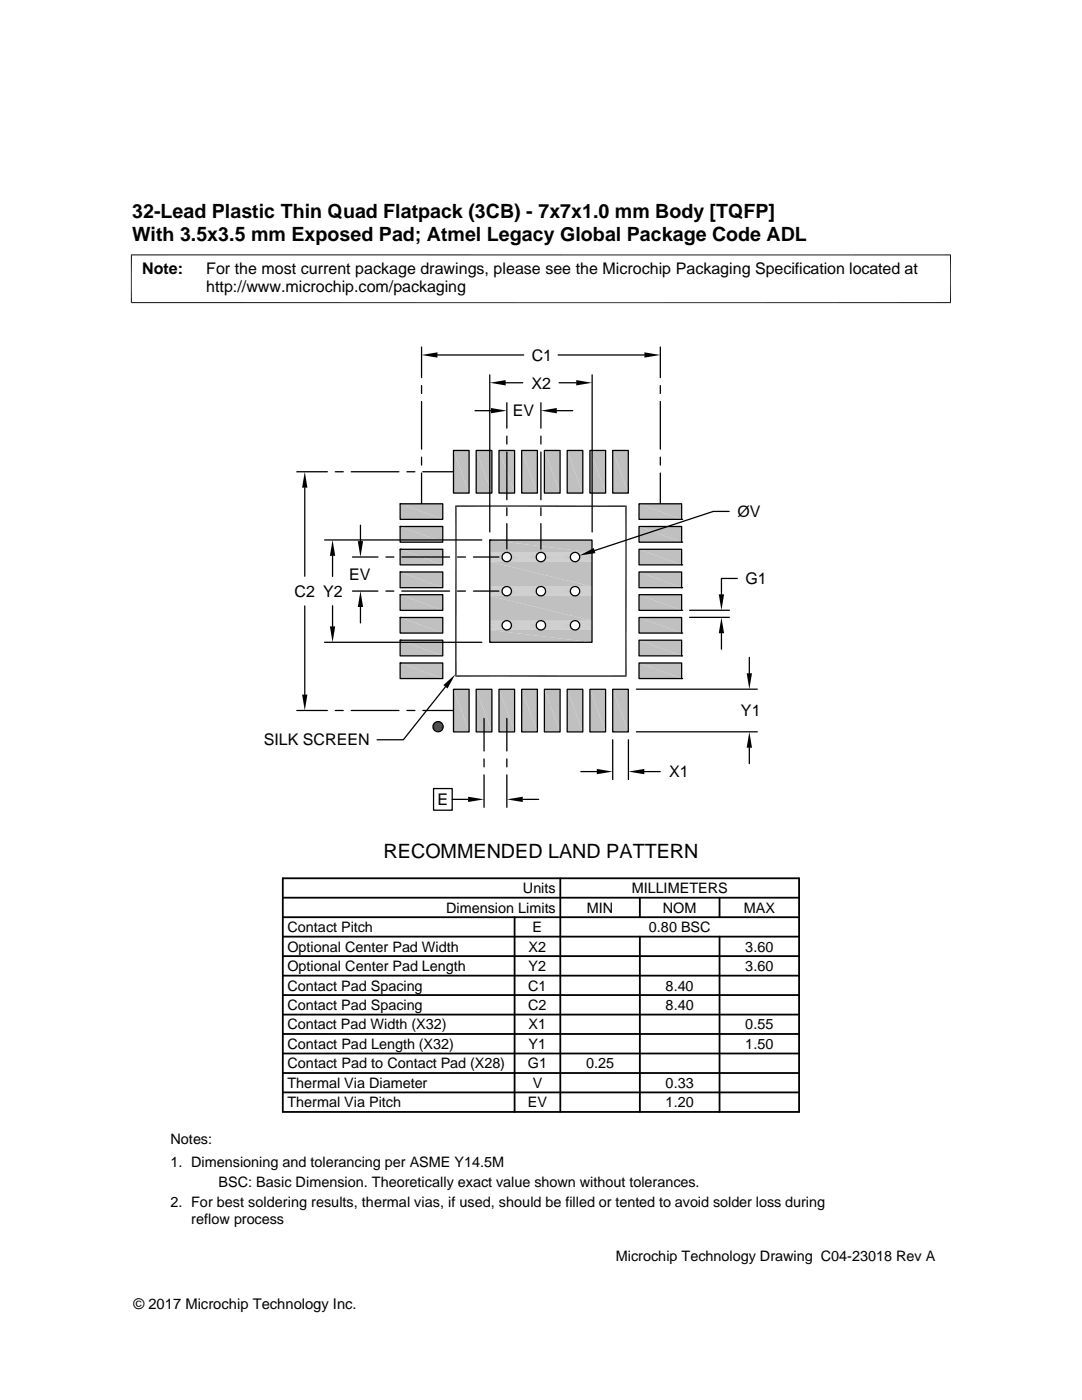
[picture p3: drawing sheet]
<svg xmlns="http://www.w3.org/2000/svg" width="216mm" height="279mm" viewBox="0 0 216 279" stroke-linecap="round" stroke-linejoin="round" font-family="sans-serif">
<g fill="#c0c0c0">
<path d="M122.3 89.9l3.1 8.5h-3.1z"/>
<path d="M122.3 89.9h3.1v8.5z"/>
<path d="M117.7 89.9l3.1 8.5h-3.1z"/>
<path d="M117.7 89.9h3.1v8.5z"/>
<path d="M113.2 89.9l3.1 8.5h-3.1z"/>
<path d="M113.2 89.9h3.1v8.5z"/>
<path d="M108.6 89.9l3.2 8.5h-3.2z"/>
<path d="M108.6 89.9h3.2v8.5z"/>
<path d="M104.1 89.9l3.1 8.5h-3.1z"/>
<path d="M104.1 89.9h3.1v8.5z"/>
<path d="M99.6 89.9l3.1 8.5h-3.1z"/>
<path d="M99.6 89.9h3.1v8.5z"/>
<path d="M95 89.9l3.1 8.5h-3.1z"/>
<path d="M95 89.9h3.1v8.5z"/>
<path d="M90.5 89.9l3.1 8.5h-3.1z"/>
<path d="M90.5 89.9h3.1v8.5z"/>
<path d="M127.5 100.5l8.5 3.2h-8.5z"/>
<path d="M127.5 100.5h8.5v3.2z"/>
<path d="M79.8 100.5l8.5 3.2h-8.5z"/>
<path d="M79.8 100.5h8.5v3.2z"/>
<path d="M127.5 105.1l8.5 3.1h-8.5z"/>
<path d="M127.5 105.1h8.5v3.1z"/>
<path d="M79.8 105.1l8.5 3.1h-8.5z"/>
<path d="M79.8 105.1h8.5v3.1z"/>
<path d="M127.5 109.6l8.5 3.1h-8.5z"/>
<path d="M127.5 109.6h8.5v3.1z"/>
<path d="M79.8 109.6l8.5 3.1h-8.5z"/>
<path d="M79.8 109.6h8.5v3.1z"/>
<path d="M127.5 114.2l8.5 3.1h-8.5z"/>
<path d="M127.5 114.2h8.5v3.1z"/>
<path d="M79.8 114.2l8.5 3.1h-8.5z"/>
<path d="M79.8 114.2h8.5v3.1z"/>
<path d="M127.5 118.7l8.5 3.1h-8.5z"/>
<path d="M127.5 118.7h8.5v3.1z"/>
<path d="M79.8 118.7l8.5 3.1h-8.5z"/>
<path d="M79.8 118.7h8.5v3.1z"/>
<path d="M127.5 123.2l8.5 3.1h-8.5z"/>
<path d="M127.5 123.2h8.5v3.1z"/>
<path d="M79.8 123.2l8.5 3.1h-8.5z"/>
<path d="M79.8 123.2h8.5v3.1z"/>
<path d="M127.5 127.8l8.5 3.1h-8.5z"/>
<path d="M127.5 127.8h8.5v3.1z"/>
<path d="M79.8 127.8l8.5 3.1h-8.5z"/>
<path d="M79.8 127.8h8.5v3.1z"/>
<path d="M127.5 132.3l8.5 3.1h-8.5z"/>
<path d="M127.5 132.3h8.5v3.1z"/>
<path d="M79.8 132.3l8.5 3.1h-8.5z"/>
<path d="M79.8 132.3h8.5v3.1z"/>
<path d="M122.3 137.6l3.1 8.5h-3.1z"/>
<path d="M122.3 137.6h3.1v8.5z"/>
<path d="M117.7 137.6l3.1 8.5h-3.1z"/>
<path d="M117.7 137.6h3.1v8.5z"/>
<path d="M113.2 137.6l3.1 8.5h-3.1z"/>
<path d="M113.2 137.6h3.1v8.5z"/>
<path d="M108.6 137.6l3.2 8.5h-3.2z"/>
<path d="M108.6 137.6h3.2v8.5z"/>
<path d="M104.1 137.6l3.1 8.5h-3.1z"/>
<path d="M104.1 137.6h3.1v8.5z"/>
<path d="M99.6 137.6l3.1 8.5h-3.1z"/>
<path d="M99.6 137.6h3.1v8.5z"/>
<path d="M95 137.6l3.1 8.5h-3.1z"/>
<path d="M95 137.6h3.1v8.5z"/>
<path d="M90.5 137.6l3.1 8.5h-3.1z"/>
<path d="M90.5 137.6h3.1v8.5z"/>
<path d="M97.7 107.8l20.4 2.4h-20.4z"/>
<path d="M97.7 107.8h20.4v2.4z"/>
</g>
<g fill="none" stroke="#c0c0c0" stroke-width=".2">
<path d="M97.7 110.3h3.3M97.7 110.3h3.2M97.7 110.4h3M97.7 110.5h2.9M97.7 110.6h2.7M97.7 110.8h2.6M97.7 110.9h2.5M97.7 111.1h2.5M97.7 111.3h2.5M97.7 111.4h2.5M97.7 111.6h2.6M97.7 111.7h2.7"/>
<path d="M97.7 111.9h2.9M97.7 112h3M97.7 112h3.2M97.7 112.1h3.3M101.2 110.3h6.6M101.2 112.1h6.6M101.4 110.3h6.3M101.4 112h6.3M101.5 110.4h6M101.5 112h6M101.7 111.9h5.7M101.7 110.5h5.7"/>
<path d="M101.8 111.7h5.4M101.8 110.6h5.4M101.9 110.8h5.2M101.9 111.6h5.2M102 111.4h5.1M102 110.9h5.1M102 111.1h5M102 111.3h5M108 110.3h6.7M108 112.1h6.7M108.2 110.3h6.3M108.2 112h6.3"/>
<path d="M108.4 112h5.9M108.4 110.4h5.9M108.5 110.5h5.7M108.5 111.9h5.7M108.6 111.7h5.4M108.6 110.6h5.4M108.7 111.6h5.2M108.7 110.8h5.2M108.8 110.9h5.1M108.8 111.4h5.1M108.8 111.3h5M108.8 111.1h5"/>
<path d="M114.8 112.1h3.3M114.8 110.3h3.3M115 110.3h3.1M115 112h3.1M115.1 110.4h3M115.1 112h3M115.3 111.9h2.8M115.3 110.5h2.8M115.4 111.7h2.7M115.4 110.6h2.7M115.5 110.8h2.6M115.5 111.6h2.6"/>
<path d="M115.6 111.4h2.5M115.6 110.9h2.5M115.7 111.3h2.4M115.7 111.1h2.4"/>
</g>
<g fill="#c0c0c0">
<path d="M97.7 112.1l20.4 5h-20.4z"/>
<path d="M97.7 112.1h20.4v5z"/>
</g>
<g fill="none" stroke="#c0c0c0" stroke-width=".2">
<path d="M97.7 117.1h3.3M97.7 117.1h3.2M97.7 117.2h3M97.7 117.3h2.9M97.7 117.4h2.7M97.7 117.6h2.6M97.7 117.7h2.5M97.7 117.9h2.5M97.7 118.1h2.5M97.7 118.2h2.5M97.7 118.4h2.6M97.7 118.5h2.7"/>
<path d="M97.7 118.7h2.9M97.7 118.8h3M97.7 118.9h3.2M97.7 118.9h3.3M101.2 117.1h6.6M101.2 118.9h6.6M101.4 117.1h6.3M101.4 118.9h6.3M101.5 117.2h6M101.5 118.8h6M101.7 118.7h5.7M101.7 117.3h5.7"/>
<path d="M101.8 118.5h5.4M101.8 117.4h5.4M101.9 117.6h5.2M101.9 118.4h5.2M102 118.2h5.1M102 117.7h5.1M102 117.9h5M102 118.1h5M108 117.1h6.7M108 118.9h6.7M108.2 117.1h6.3M108.2 118.9h6.3"/>
<path d="M108.4 118.8h5.9M108.4 117.2h5.9M108.5 117.3h5.7M108.5 118.7h5.7M108.6 118.5h5.4M108.6 117.4h5.4M108.7 118.4h5.2M108.7 117.6h5.2M108.8 117.7h5.1M108.8 118.2h5.1M108.8 118.1h5M108.8 117.9h5"/>
<path d="M114.8 118.9h3.3M114.8 117.1h3.3M115 117.1h3.1M115 118.9h3.1M115.1 117.2h3M115.1 118.8h3M115.3 118.7h2.8M115.3 117.3h2.8M115.4 118.5h2.7M115.4 117.4h2.7M115.5 117.6h2.6M115.5 118.4h2.6"/>
<path d="M115.6 118.2h2.5M115.6 117.7h2.5M115.7 118.1h2.4M115.7 117.9h2.4"/>
</g>
<g fill="#c0c0c0">
<path d="M97.7 118.9l20.4 5h-20.4z"/>
<path d="M97.7 118.9h20.4v5z"/>
</g>
<g fill="none" stroke="#c0c0c0" stroke-width=".2">
<path d="M97.7 123.9h3.3M97.7 123.9h3.2M97.7 124h3M97.7 124.1h2.9M97.7 124.2h2.7M97.7 124.4h2.6M97.7 124.5h2.5M97.7 124.7h2.5M97.7 124.9h2.5M97.7 125.1h2.5M97.7 125.2h2.6M97.7 125.3h2.7"/>
<path d="M97.7 125.5h2.9M97.7 125.6h3M97.7 125.7h3.2M97.7 125.7h3.3M101.2 123.9h6.6M101.2 125.7h6.6M101.4 123.9h6.3M101.4 125.7h6.3M101.5 124h6M101.5 125.6h6M101.7 125.5h5.7M101.7 124.1h5.7"/>
<path d="M101.8 125.3h5.4M101.8 124.2h5.4M101.9 124.4h5.2M101.9 125.2h5.2M102 125.1h5.1M102 124.5h5.1M102 124.7h5M102 124.9h5M108 123.9h6.7M108 125.7h6.7M108.2 123.9h6.3M108.2 125.7h6.3"/>
<path d="M108.4 125.6h5.9M108.4 124h5.9M108.5 124.1h5.7M108.5 125.5h5.7M108.6 125.3h5.4M108.6 124.2h5.4M108.7 125.2h5.2M108.7 124.4h5.2M108.8 124.5h5.1M108.8 125.1h5.1M108.8 124.9h5M108.8 124.7h5"/>
<path d="M114.8 125.7h3.3M114.8 123.9h3.3M115 123.9h3.1M115 125.7h3.1M115.1 124h3M115.1 125.6h3M115.3 125.5h2.8M115.3 124.1h2.8M115.4 125.3h2.7M115.4 124.2h2.7M115.5 124.4h2.6M115.5 125.2h2.6"/>
<path d="M115.6 125.1h2.5M115.6 124.5h2.5M115.7 124.9h2.4M115.7 124.7h2.4"/>
</g>
<g fill="#c0c0c0">
<path d="M97.7 125.7l20.4 2.5h-20.4z"/>
<path d="M97.7 125.7h20.4v2.5z"/>
</g>
<g fill="none" stroke="#000" stroke-width=".25">
<path d="M84.1 69.3v6.1M84.1 76.9v1.6M87.3 70.8h17.2M97.7 74.8v31.4M100.9 76.4h3.4M111.4 70.8h17.2M111.6 76.4h3.4M118.2 74.8v31.4M131.8 69.3v6.1M131.8 76.9v1.6M59.2 94.1h6.1M60.8 97.3v17.7"/>
<path d="M66.9 94.1h1.6M70.1 94.1h9.5M81.2 94.1h1.6M84.1 80.1v9.5M84.1 91.2v1.6M84.1 94.4v6.1M84.4 94.1h6.1M90.5 89.9h3.1v8.5h-3.1zM94.8 82h3.2M95 89.9h3.1v8.5h-3.1zM99.6 89.9h3.1v8.5h-3.1zM101.1 80.4v5"/>
<path d="M101.1 87v1.6M101.1 90.2v9.5M104.1 89.9h3.1v8.5h-3.1zM107.9 80.4v5M107.9 87v1.6M107.9 90.2v9.5M108.6 89.9h3.2v8.5h-3.2zM111.1 82h3.2M113.2 89.9h3.1v8.5h-3.1zM117.7 89.9h3.1v8.5h-3.1zM122.3 89.9h3.1v8.5h-3.1zM131.8 80.1v9.5"/>
<path d="M131.8 91.2v1.6M131.8 94.4v6.1M64.8 107.8h31.3M66.4 110.9v4.1M70.3 111.2h5.1M70.3 118h5.1M71.9 104.8v3.2M77 111.2h1.6M77 118h1.6M79.8 100.5h8.5v3.2h-8.5zM79.8 100.5h.1M79.8 105.1h8.5v3.1h-8.5z"/>
<path d="M79.8 105.1h.1M79.8 109.6h8.5v3.1h-8.5zM79.8 109.6h.1M79.8 114.2h8.5v3.1h-8.5zM79.8 114.2h.1M79.8 118.7h8.5v3.1h-8.5zM79.8 118.7h.1M80.2 111.2h9.5M80.2 118h9.5M90.8 101h34.2M91 100.9v34.1M91.3 111.2h1.6"/>
<path d="M91.3 118h1.6M94.5 111.2h5M94.5 118h5M97.7 107.8h20.4v20.4h-20.4zM97.7 107.8h.1M101.1 101.3v1.6M101.1 104.5v5.1M107.9 101.3v1.6M107.9 104.5v5.1M124.9 100.9v34.1M127.5 118.7h8.5v3.1h-8.5zM127.5 114.2h8.5v3.1h-8.5z"/>
<path d="M127.5 109.6h8.5v3.1h-8.5zM127.5 105.1h8.5v3.1h-8.5zM127.5 100.5h8.5v3.2h-8.5zM136 117.3h.1M136 112.7h.1M136 108.2h.1M136 103.7h.1M145.5 102.1h-3.2l-23.6 7.8M147.1 115.4h-3.1v3.2M60.8 120.9v17.7M64.8 128.2h31.3M66.4 120.9v4.1"/>
<path d="M71.9 121.1v3.2M79.8 123.2h8.5v3.1h-8.5zM79.8 123.2h.1M79.8 127.8h8.5v3.1h-8.5zM79.8 127.8h.1M79.8 132.3h8.5v3.1h-8.5zM79.8 132.3h.1M88.9 137.1l-8.4 10.5h-5.3M90.5 137.6h3.1v8.5h-3.1zM90.8 134.9h34.2M95 137.6h3.1v8.5h-3.1zM99.6 137.6h3.1v8.5h-3.1z"/>
<path d="M104.1 137.6h3.1v8.5h-3.1zM108.6 137.6h3.2v8.5h-3.2zM113.2 137.6h3.1v8.5h-3.1zM117.7 137.6h3.1v8.5h-3.1zM122.3 137.6h3.1v8.5h-3.1zM127 137.5h24.1M127.5 132.3h8.5v3.1h-8.5zM127.5 127.8h8.5v3.1h-8.5zM127.5 123.2h8.5v3.1h-8.5zM136 135.4h.1M136 130.9h.1M136 126.3h.1"/>
<path d="M136 121.8h.1M137.6 123.2h7.9M137.6 121.8h7.9M144 126.4v3.2M149.5 131.2v3.2M59.2 141.8h6.1M66.9 141.8h1.6M70.1 141.8h9.5M81.2 141.8h1.6M84.4 141.8h6.1M86.5 157.4h3.7v4.3h-3.7zM90.2 159.5h3.2"/>
<path d="M96.6 143.4v6.5M96.6 151.5v1.6M96.6 154.6v6.5M101.1 143.4v6.5M101.1 151.5v1.6M101.1 154.6v6.5M104.3 159.5h3.2M115.9 154h3.2M122.3 147.6v8M125.4 147.6v8M127 146h24.1M128.6 154h3.1"/>
<path d="M149.5 149.2v3.2"/>
<circle cx="101.1" cy="118" r=".94"/>
<circle cx="101.1" cy="111.2" r=".94"/>
<circle cx="107.9" cy="118" r=".94"/>
<circle cx="107.9" cy="111.2" r=".93"/>
<circle cx="114.7" cy="118" r=".94"/>
<circle cx="114.7" cy="111.2" r=".93"/>
<circle cx="101.1" cy="124.8" r=".94"/>
<circle cx="107.9" cy="124.8" r=".93"/>
<circle cx="114.7" cy="124.8" r=".93"/>
<circle cx="87.4" cy="145" r="1.02"/>
</g>
<g fill="none" stroke="#000" stroke-width=".36">
<path d="M56.4 179.2h103M56.4 175.3h103v46.6h-103zM111.8 175.3v46.6M127.7 179.2v3.8M143.6 179.2v3.8M56.4 183h103M56.4 190.8h103M56.4 186.9h103M56.4 194.7h103M56.4 198.6h103M102.7 183v38.9M127.7 186.9v35"/>
<path d="M143.6 186.9v35M56.4 202.5h103M56.4 206.4h103M56.4 214.1h103M56.4 210.2h103M56.4 218h103"/>
</g>
<path d="M26.1 50.9h163.7M26.2 50.8v9.7M189.7 50.8v9.7M26.1 60.4h163.7M86.4 144.9h2M86.4 145h2M86.4 145.1h2M86.4 145.2h2" fill="none" stroke="#000" stroke-width=".2"/>
<g fill="#000">
<path d="M84.1 70.8l3.2-.5v1.1zM97.7 76.4l3.2-.5v1zM115 75.9l3.2 .5-3.2 .5zM128.6 70.3l3.2 .5-3.2 .6zM60.8 94.1l.5 3.2h-1zM98 81.4l3.1 .6-3.1 .5zM107.9 82l3.2-.6v1.1zM66.4 107.8l.5 3.1h-1.1zM71.4 108h1.1l-.6 3.2zM115.6 110.9l2.9-1.5 .3 1zM143.4 118.6h1.1l-.5 3.2zM60.3 138.6h1l-.5 3.2z"/>
<path d="M65.8 125h1.1l-.5 3.2zM71.9 118l.6 3.1h-1.1zM88.5 136.7l2.3-2.1-1.5 2.8zM144 123.2l.5 3.2h-1.1zM149 134.4h1.1l-.6 3.1zM86.4 144.8l2 .1zM86.4 145.2l2 .1zM86.4 145.2h2zM86.4 144.7l2 .1h-2zM86.4 144.7h2v.1zM86.4 145.3l1.9 .1h-1.8zM86.4 145.3h2l-.1 .1z"/>
<path d="M86.5 144.7h1.9zM86.5 145.4l1.8 .1zM86.5 145.4h1.8zM86.5 144.6l1.8 .1zM86.5 145.5l1.8 .1zM86.5 145.5h1.8zM86.6 144.5l1.7 .1h-1.8zM86.6 144.5l1.7 .1zM86.6 145.6h1.6zM86.6 145.6h1.7zM86.6 144.4l1.7 .1zM86.6 145.6l1.5 .1z"/>
<path d="M86.6 144.4h1.6zM86.7 144.3l1.5 .1zM86.7 145.7l1.4 .1zM86.7 145.7h1.4zM86.7 144.3h1.4zM86.7 145.8l1.3 .1zM86.7 145.8h1.4zM86.8 144.2l1.3 .1zM86.8 145.9h1.1zM86.8 145.9h1.2zM86.8 144.2h1.2zM86.9 144.1l1.1 .1z"/>
<path d="M86.9 145.9h.9zM86.9 145.9h1zM86.9 144.1h1zM87 144.1h.9zM87 145.9l.7 .1zM87 145.9h.8zM87 144.1h.8zM87.1 144.1h.7zM87.1 146h.6zM87.1 144.1h.6zM87.2 144l.5 .1zM87.2 146h.3z"/>
<path d="M87.2 146h.5zM87.2 144h.5zM87.3 144h.4zM87.3 146h.2zM87.3 144h.2zM93.4 159l3.2 .5-3.2 .6zM101.1 159.5l3.2-.5v1.1zM119.1 153.5l3.2 .5-3.2 .5zM125.4 154l3.2-.5v1zM149.5 146l.6 3.2h-1.1z"/>
</g>
<g font-size="3.9">
<text x="26.4" y="43.5">32-Lead Plastic Thin Quad Flatpack (3CB) - 7x7x1.0 mm Body [TQFP]</text>
<text x="26.4" y="48">With 3.5x3.5 mm Exposed Pad; Atmel Legacy Global Package Code ADL</text>
<text x="76.5" y="171.1">RECOMMENDED LAND PATTERN</text>
</g>
<g font-size="3.2">
<text x="28.4" y="54.6">Note:</text>
<text x="41.1" y="54.6">For the most current package drawings, please see the Microchip Packaging Specification located at</text>
<text x="41.1" y="58.3">http://www.microchip.com/packaging</text>
<text x="106.1" y="72">C1</text>
<text x="106.1" y="77.5">X2</text>
<text x="102.3" y="83.1">EV</text>
<text x="147.2" y="103.2">ØV</text>
<text x="58.8" y="119.1">C2 Y2</text>
<text x="69.7" y="115.7">EV</text>
<text x="148.7" y="116.6">G1</text>
<text x="147.8" y="142.9">Y1</text>
<text x="52.6" y="148.8">SILK SCREEN</text>
<text x="133.5" y="155.1">X1</text>
<text x="87.3" y="160.7">E</text>
</g>
<g font-size="2.9">
<text x="104.3" y="178.2">Units</text>
<text x="126" y="178.2">MILLIMETERS</text>
<text x="89" y="182.1">Dimension Limits</text>
<text x="117.1" y="182.1">MIN</text>
<text x="132.3" y="182.1">NOM</text>
<text x="148.4" y="182.1">MAX</text>
<text x="57.3" y="189.9">Optional Center Pad Width</text>
<text x="57.3" y="186">Contact Pitch</text>
<text x="105.5" y="189.9">X2</text>
<text x="106.3" y="186">E</text>
<text x="129.5" y="186">0.80 BSC</text>
<text x="148.7" y="189.9">3.60</text>
<text x="57.3" y="193.8">Optional Center Pad Length</text>
<text x="57.3" y="197.7">Contact Pad Spacing</text>
<text x="105.4" y="197.7">C1</text>
<text x="105.5" y="193.8">Y2</text>
<text x="132.8" y="197.7">8.40</text>
<text x="148.7" y="193.8">3.60</text>
<text x="57.3" y="201.6">Contact Pad Spacing</text>
<text x="105.4" y="201.6">C2</text>
<text x="132.8" y="201.6">8.40</text>
<text x="57.3" y="209.3">Contact Pad Length (X32)</text>
<text x="57.3" y="205.4">Contact Pad Width (X32)</text>
<text x="105.5" y="209.3">Y1</text>
<text x="105.5" y="205.4">X1</text>
<text x="148.7" y="209.3">1.50</text>
<text x="148.7" y="205.4">0.55</text>
<text x="57.3" y="213.2">Contact Pad to Contact Pad (X28)</text>
<text x="105.3" y="213.2">G1</text>
<text x="117" y="213.2">0.25</text>
<text x="57.3" y="217.1">Thermal Via Diameter</text>
<text x="57.3" y="221">Thermal Via Pitch</text>
<text x="105.3" y="221">EV</text>
<text x="106.3" y="217.1">V</text>
<text x="132.8" y="217.1">0.33</text>
<text x="132.8" y="221">1.20</text>
<text x="34" y="228.3">Notes:</text>
<text x="34" y="232.9">1. Dimensioning and tolerancing per ASME Y14.5M</text>
<text x="43.6" y="236.9">BSC: Basic Dimension. Theoretically exact value shown without tolerances.</text>
<text x="34" y="241">2. For best soldering results, thermal vias, if used, should be filled or tented to avoid solder loss during</text>
<text x="38.1" y="244.3">reflow process</text>
<text x="122.9" y="251.7">Microchip Technology Drawing C04-23018 Rev A</text>
<text x="26.6" y="261.3">© 2017 Microchip Technology Inc.</text>
</g>
</svg>
